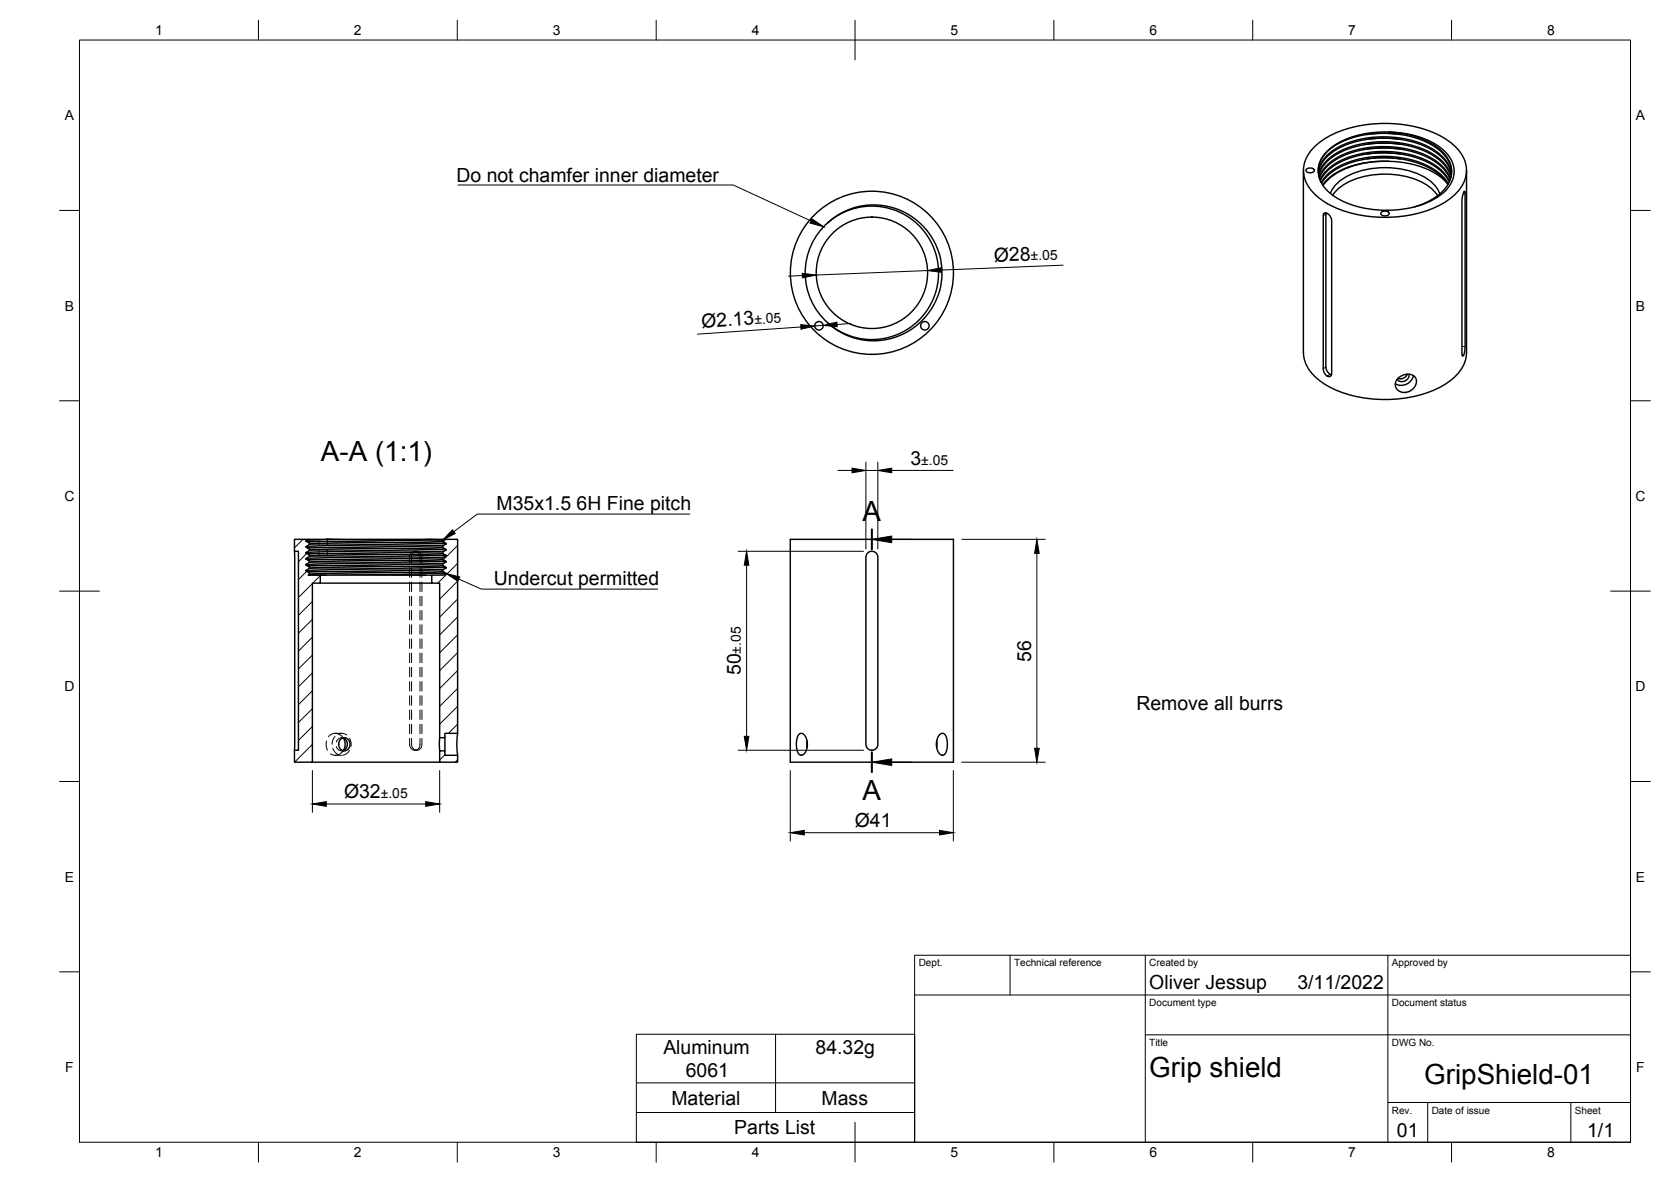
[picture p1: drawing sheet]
<svg xmlns="http://www.w3.org/2000/svg" width="420mm" height="297mm" viewBox="0 0 420 297" stroke-linecap="round" stroke-linejoin="round" font-family="sans-serif">
<!-- layer: Visible -->
<g fill="none" stroke="#000" stroke-width=".36">
<path d="M330.1 37.3a23.9 23.9 0 0 1 15.4-6.2 30 30 0 0 1 18.6 4.3 8.6 8.6 0 0 1 4.3 9.7 13.8 13.8 0 0 1-8.7 7.5 32.7 32.7 0 0 1-26-1.4 10.2 10.2 0 0 1-6-8.4 8 8 0 0 1 2.4-5.5zM343.7 33.8l3.1-.3 5.3 .3M343.7 35l3.9-.3 4.5 .3M343.7 36.2l3.1-.2 5.3 .2M343.7 37.5l3.9-.3 4.5 .3M343.7 38.7l3.9-.3 4.5 .3M343.7 39.9l3.9-.3 4.5 .3M349.2 33.2l4.6 .4 3.2 .9 2.7 1.1 2.8 1.7 2 2.2 1 2.1 .1 2.2-.8 2.4a10.8 10.8 0 0 1-6 4.8l-4 1.2-4.8 .6-4.6-.1-4.4-.9-3.6-1.4-1.6-.8-1.6-1.3-1.1-1.1-1-1.5-.4-1.2-.2-1.1M349.2 33.2l3.8 .4 3.4 .9 3.1 1.3 1.9 1.2a7 7 0 0 1 3.1 8.6l-1.2 1.8-1.9 1.8-2.6 1.6-3.2 1.2M349.2 33.2a22.9 22.9 0 0 0-14.7 4 7.1 7.1 0 0 0-3 6.2M208.1 56l3.1-2.3 4-1.6 2.4-.5 1.9-.1 3.5 .3 3.4 1.1 3.6 2 2.9 2.8 2.1 3.2a16.9 16.9 0 0 1-5 21.3l-2.6 1.6-3.3 1.3-3.2 .5h-2.5l-3.2-.5-2.3-.8-2.4-1.3-2.4-1.9 2.4 1.8 3 1.4 2.9 .8 3.3 .2 2.7-.3 2.9-.8 2.9-1.5 2.6-2 2.2-2.5 1.6-2.9 .9-2.9 .5-2.9-.2-3.6-.8-2.9-1.5-3.3-1.6-2.2-2.5-2.2-2.7-1.8-3.4-1.2-3.6-.5-3.3 .2-2.3 .6-3.1 1.3zM208.1 56a16.8 16.8 0 0 0 0 25.1"/>
<path d="M327.7 42.8v45.8M328.4 42.6l1-.4a.77 .77 0 0 1 1 .8l-1 .4a.77 .77 0 0 1-1-.8zM331.5 42.8l.2-1.7 1-1.8 1.6-1.7 2-1.4 3.2-1.4 2.8-.8 2.7-.4 3.7-.1 3.3 .3 2.7 .5 2.9 .9 3.1 1.6 1.8 1.5 1.3 1.5 .9 1.9 .3 1.6M331.5 43.3l.4-1.8 1.2-1.9 1.7-1.5 1.8-1.2 2.3-1 3.4-1 3-.4 3-.1 3.7 .3 2.9 .5 2.6 .9 2.5 1.2 2 1.4 1.6 1.8 .9 1.4 .5 1.8M331.5 43.5l.6-2 1.1-1.7 2-1.7 1.8-1.1 3-1.2 2.7-.6 2.9-.4 3.3-.1 2.9 .3 3.2 .6 2.6 .9 2.4 1.1 2.1 1.5 1.5 1.6 .9 1.5 .5 1.7M331.6 44l.5-1.7 1.4-1.9 1.6-1.3 2.6-1.5 2-.8 2.9-.7 3-.4 3-.1 3.4 .3 3.1 .6 2.5 .9 2 .9 1.9 1.2 1.4 1.3 1.2 1.6 .8 2M331.6 44.1l.6-1.5 1.3-1.8 1.6-1.4 2.4-1.4 2.5-.9 2.3-.6 2.9-.4 3.4-.2 3.4 .3 2.2 .4 2.3 .7 2.7 1.1 1.9 1.2 1.8 1.6 1.1 1.4 .8 1.9M331.7 44.6l.6-1.4 1.4-1.7 1.4-1.2 1.8-1.1 2.5-1 2.8-.8 3.1-.5 3.1-.1 3.8 .4 2.1 .4 2.6 .7 2.1 .9 2.4 1.5 1.4 1.2 1.2 1.6 .7 1.5M331.7 44.8l.6-1.2 1.5-1.9 1.9-1.4 2.3-1.3 2.4-.8 2.9-.7 2.4-.3h3.3l5.2 .7 2.9 .8 2.1 .9 1.8 1.1 1.8 1.6 1.2 1.4 .7 1.4M331.9 45.2l.9-1.5 1.1-1.2 1.6-1.2 2.1-1.2 2.2-.8 2.8-.7 3.6-.5h2.4l2.6 .2 3 .5 2.7 .7 2 .9 1.8 1.1 1.7 1.3 1.4 1.5 .7 1.3M332 45.4l1-1.6 1.2-1.2 1.9-1.4 2.1-1 2-.7 3.3-.8 5.3-.3 5.2 .6 2.6 .8 2 .8 2.2 1.3 1.6 1.2 1.3 1.5 .7 1.1M332.2 45.9l.8-1.3 1.5-1.4 1.9-1.3 1.8-.8 3.1-1 1.9-.4 5.2-.4 2.6 .2 2.9 .4 4.1 1.3 2 1 1.8 1.2 1.5 1.5 .9 1.3"/>
<path d="M332.3 46l1-1.3 1-1 1.6-1.1 1.9-1 2.5-.9 3-.7 4.8-.4 4.8 .5 3.3 .8 1.7 .6 2 1 1.9 1.3 1.2 1.1 1.1 1.5M332.9 53.6l.5-.1 .7 .4 .5 .6 .2 .8v38.7l-.1 .4-.4 .2-.5-.1-.5-.4-.6-1.2v-38.9zM333.4 53.8v38.5M333.4 53.5v.3M334.5 48.6a10.1 10.1 0 0 1 6.7-5.4 22 22 0 0 1 17.6 1.7 7.7 7.7 0 0 1 3.2 3.8M335.1 49a14.2 14.2 0 0 1 10.4-5.1 19.2 19.2 0 0 1 14.7 3.8l1.3 1.5M347.3 53.4l.9-.3a.77 .77 0 0 1 1 .8l-1 .4a.77 .77 0 0 1-.9-.9zM349.2 40.5h-2.6l-3.3 .4-4.1 1-2.2 .9-1.8 1.1-1.5 1.2-1.1 1.4M349.2 40.5l4.3 .4 4.2 1.1 3.3 1.6 1.3 .9 1.6 1.6M349.2 40.5a22.2 22.2 0 0 0-15.2 4.5l-1.3 1.6M368.1 48.2l.2-.1 .1 .4v38.8l-.2 1.5-.4 .7-.2-.5v-38.9zM368.7 42.8v45.8"/>
<path d="M327.7 88.6a10.2 10.2 0 0 0 6 8.3 32.1 32.1 0 0 0 29 0 10.2 10.2 0 0 0 6-8.3M333.4 92.2l.4 1.3 1 .7M351.5 95.2l1-.8 1.6-.4 1.1 .3 .8 .7a2.81 2.81 0 0 1-1.5 3.3 2.81 2.81 0 0 1-3.5-.9 2.08 2.08 0 0 1 .5-2.2zM353.8 94.1l-.8 .9-.9 .2-.6-.1M354.3 94a1.73 1.73 0 0 1-1 1.7 1.73 1.73 0 0 1-2-.3M355.4 94.4a3.1 3.1 0 0 1-4.5 2M74 135.5h3.5l-.6 .5 .9 .5v.4l-.9 .6 .9 .5v.4l-.9 .6 .9 .5v.4l-.9 .6 .9 .5v.4l-.9 .6 .9 .5v.4l-.9 .6 .9 .5v.4l-.3 .1h3v2h-2v45h-4.5v-3h1v-50h-1zM74 138.5v50M76.9 135.9l35.2 .7M76.9 137.4l35.2 .7M76.9 138.9l35.2 .7M77 136l35.2 .7"/>
<path d="M77 137.5l35.2 .7M77 139l35.2 .7M77.5 135.5h4.5M77.8 136.5l33.5 .7M77.8 136.9l33.5 .7M77.8 138.4l33.5 .7M77.8 138l33.5 .7M77.8 139.9l33.5 .7M77.8 139.5l33.5 .7M107.1 135.5h4.5M111.3 135.7l.3-.2h3.5v48.8h-3.2v1.1h-1.3v-38.9h-2v-2h3l.6-.3-.9-.6v-.4l.9-.5-.9-.6v-.4l.9-.5-.9-.6v-.4l.9-.5-.9-.6v-.4l.9-.5-.9-.6v-.4l.9-.5-.9-.6zM111.3 135.7l-3.8-.2h-25.5l29.3 .6"/>
<path d="M198.7 135.5h41v56h-41zM218.2 138.9l.7-.3h.9l.6 .5 .3 .8v47.3l-.5 1-.8 .3-1.2-.3-.5-1v-47.3zM76.9 143.3l35.2 .8M76.9 140.3l35.2 .8M76.9 141.8l35.2 .8M77 143.5l35.2 .7M77 140.5l35.2 .7M77 142l35.2 .7M77.8 142.9l33.5 .7M77.8 142.5l33.5 .7M77.8 144.4l4.2 .1M77.8 144l29.3 .5"/>
<path d="M77.8 141l33.5 .7M77.8 141.4l33.5 .7M80.5 146.5h28.1M80.5 144.5h28.1M78.5 191.5h32.1M85.6 185.9l.9-.5 .6 .1 .5 .4 .3 .5 .1 .9-.6 1.1-1 .3-.9-.5-.3-1.2zM86.2 185.4a1.71 1.71 0 0 1 1.1 1.6 1.71 1.71 0 0 1-1.1 1.6M86.3 185.5l.5 1.3-.1 1.1-.4 .7M110.6 188.7h1.3v1.1h3.2v1.7h-4.5zM110.6 185.4v3.3M111.9 185.4v3.3M115.1 184.3l-.2 2.2 .2 3.3"/>
<path d="M200.9 184.5a1.17 1.17 0 0 1 1.8 1l.3 1.9-.2 1.1-.6 .9a1 1 0 0 1-1.1 .3 1 1 0 0 1-.7-1l-.1-2.4 .1-.9zM202.9 186.2v1.7M235.5 186.2v1.7M236.3 184.6a1.04 1.04 0 0 1 1.2-.2 1.04 1.04 0 0 1 .5 1.1l.2 1.8-.4 1.9a1.04 1.04 0 0 1-1.1 .6 1.04 1.04 0 0 1-.9-1l-.2-.7-.1-1.4 .3-1.4z"/>
<circle cx="219.2" cy="68.6" r="20.5"/>
<circle cx="219.2" cy="68.6" r="14"/>
<circle cx="205.9" cy="81.9" r="1.07"/>
<circle cx="232.5" cy="81.9" r="1.07"/>
</g>
<!-- layer: Hidden -->
<g fill="none" stroke="#000" stroke-width=".25">
<path d="M76.9 139h.1M76.9 136h.1M76.9 137.5h.1M76.9 136l.9 .5M76.9 137.5l.9 .5M76.9 139l.9 .5M80.2 138.1v1.4h2.1v-1.4M80.2 135.5v1.4M82.3 135.5v1.4M104.3 138.5a1.38 1.38 0 0 0-1.3 1.5v1.5M104.8 138.5h-.5a1.38 1.38 0 0 1 1.3 1.5v1.5M111.3 139.1l.8 .5"/>
<path d="M111.3 136.1l.9 .5M111.3 137.6l.9 .5M112.1 136.6h.1M112.1 138.1h.1M76.9 140.5h.1M76.9 142h.1M76.9 140.5l.9 .5M76.9 142l.9 .5M77 143.5l.8 .5M103 142.7v2.4M103 146.3v2.4M103 149.8v2.4"/>
<path d="M103 153.4v2.4M103 157v2.4M103.5 141.5l.1-2.2 .5-.5 .6-.3 .7 .2 .5 .6 .2 2.2M103.5 142.7v2.4M103.5 146.3v2.4M103.5 149.8v2.4M103.5 153.4v2.4M103.5 157v2.4M105.6 142.7v2.4M105.6 146.3v2.4M105.6 149.8v2.4M105.6 153.4v2.4"/>
<path d="M105.6 157v2.4M106.1 142.7v2.4M106.1 146.3v2.4M106.1 149.8v2.4M106.1 153.4v2.4M106.1 157v2.4M111.3 143.6l.9 .5M111.3 142.1l.9 .5M111.3 140.6l.8 .5M103 160.6v2.3M103 164.1v2.4M103 167.7v2.4"/>
<path d="M103 171.3v2.4M103 174.8v2.4M103 178.4v2.4M103.5 160.6v2.3M103.5 164.1v2.4M103.5 167.7v2.4M103.5 171.3v2.4M103.5 174.8v2.4M103.5 178.4v2.4M105.6 160.6v2.3M105.6 164.1v2.4M105.6 167.7v2.4"/>
<path d="M105.6 171.3v2.4M105.6 174.8v2.4M105.6 178.4v2.4M106.1 160.6v2.3M106.1 164.1v2.4M106.1 167.7v2.4M106.1 171.3v2.4M106.1 174.8v2.4M106.1 178.4v2.4M82.1 186.2l-.1 1.1 .3 1.2M82.6 185.2l.8-.7 1.1-.2 1.1 .4 .7 .8M83.1 189.4l1.2 .4"/>
<path d="M83.7 188.1l.6 1.1 .8 .4M84.2 185.1l-.5 1-.2 .9M84.3 189.8h1.6M84.3 184.3h1.6M84.6 187.6a1.38 1.38 0 0 0 1.6 1M85.1 184.4l1.2-.1 .9 .4M85.9 185.4h.7M85.9 188.7h.7M86.2 185.4a1.42 1.42 0 0 0-1.6 1.1M86.3 188.6l-.9 .9-1.1 .3M87.9 188.6l-.8 .8-1 .4M87.9 185.5l.4 1.1-.1 1"/>
<path d="M103 185.6v1.4a1.45 1.45 0 0 0 1.8 1.5M103 182v2.4M103.5 185.6l.1 2.2 .5 .5 .6 .2 .7-.1 .5-.6 .2-2.2M103.5 182v2.4M105.6 185.6v1.4a1.4 1.4 0 0 1-1.3 1.5M105.6 182v2.4M106.1 182v2.4"/>
</g>
<!-- layer: Visible Narrow -->
<path d="M333.4 53.8l-.7 .4M367.9 48.6l.5 .1M333.4 92.3l-.7 .4M334.4 94.1l-.7 .4M367.6 87l.8 .2M367.6 89.2h.4" fill="none" stroke="#000" stroke-width=".25"/>
<!-- layer: BORDER -->
<g fill="none" stroke="#000" stroke-width=".25">
<path d="M20 10.1h390v276.9h-390zM65 5.1v5M115 5.1v5M165 5.1v5M215 5.1v10M265 5.1v5M315 5.1v5M365 5.1v5M15 52.9h5M410 52.9h5M15 100.7h5M410 100.7h5"/>
<path d="M15 148.6h10M405 148.6h10M15 196.4h5M410 196.4h5M15 244.2h5M410 244.2h5M65 287v5M115 287v5M165 287v5M215 282.1v9.9M265 287v5M315 287v5"/>
<path d="M365 287v5"/>
</g>
<!-- layer: TITLEBLOCK -->
<path d="M230 240.1h180v46.9h-180zM230 250h180M254 240.1v9.9M288 240.1v46.9M349 240.1v46.9M288 260.1h122M349 277.1h61M359 277.1v9.9M395 277.1v9.9" fill="none" stroke="#000" stroke-width=".25"/>
<!-- layer: Hatching -->
<g fill="none" stroke="#000" stroke-width=".25">
<path d="M76.2 135.5l-2.2 2.2M77.1 139.1l-2.1 2.1M112.1 135.5l-.7 .7M115 137.1l-3.6 3.6M77.1 143.6l-2.1 2.1M78.5 146.6l-3.5 3.6M78.5 151.1l-3.5 3.6M78.5 155.6l-3.5 3.5M80.5 144.7l-1.8 1.8M115 141.6l-4.9 4.9M115 146.1l-4.4 4.5M115 150.6l-4.4 4.5"/>
<path d="M115 155.1l-4.4 4.5M115 159.5l-4.4 4.5M78.5 160.1l-3.5 3.5M78.5 164.6l-3.5 3.5M78.5 169.1l-3.5 3.5M78.5 173.6l-3.5 3.5M78.5 178.1l-3.5 3.5M115 164l-4.4 4.5M115 168.5l-4.4 4.5M115 173l-4.4 4.5M115 177.5l-4.4 4.5M78.5 182.6l-3.5 3.5"/>
<path d="M78.5 187.1l-4.4 4.4M111.8 185.2l-.1 .2M111.8 189.7l-1.2 1.3M115 182l-2.2 2.3M115 191l-.5 .5"/>
</g>
<!-- layer: Section Lines -->
<path d="M219.2 133v5M219.2 189v5" fill="none" stroke="#000" stroke-width=".51"/>
<path d="M224.2 135.5h5M224.2 191.5h5" fill="none" stroke="#000" stroke-width=".25"/>
<path d="M219.2 135.5l5-.8v1.7zM219.2 191.5l5-.8v1.7z" fill="#000" stroke="#000" stroke-width=".25"/>
<!-- layer: FD_Dimensions -->
<g fill="none" stroke="#000" stroke-width=".25">
<path d="M201.7 69.2l-3.5 .2M233.2 68l-28 1.1M267.3 66.6l-30.6 1.3M201.4 82.2l-26 1.8M207 81.8l-2.1 .1M214 81.3l-3.5 .2M210.7 118.2h3.5M217.7 116.1v21.9M217.7 118.2h3M220.7 116.1v21.9M224.2 118.2h15.5M185.6 138.5h31.5"/>
<path d="M241.8 135.5h21M260.7 139.1v49M187.7 142v43M78.5 193.6v10.5M110.6 193.6v10.5M185.6 188.5h31.5M198.7 193.6v17.8M239.7 193.6v17.8M241.8 191.5h21M82 202h25M202.2 209.3h34"/>
</g>
<g fill="#000" stroke="#000" stroke-width=".25">
<path d="M201.7 68.7l3.5 .4-3.4 .7zM233.2 68l3.5-.7v1.1zM201.3 81.6l3.6 .3-3.5 .8zM207 81.8l3.4-.9 .1 1.2zM214.2 117.7l3.5 .5-3.5 .6zM220.7 118.2l3.5-.5v1.1zM260.7 135.5l.6 3.6h-1.2zM187.7 138.5l.6 3.5h-1.2zM187.1 185h1.2l-.6 3.5zM260.1 188.1h1.2l-.6 3.4zM78.5 202l3.5-.5v1.1zM107 201.5l3.6 .5-3.6 .6z"/>
<path d="M198.7 209.3l3.5-.6v1.1zM236.2 208.7l3.5 .6-3.5 .5z"/>
</g>
<!-- layer: Hole Notes -->
<path d="M204.2 55l2.9 2-3.4-.9zM113.7 133.1l.7 1-3.1 1.6zM112.1 144.1l3.5 .9-.5 1.1z" fill="#000" stroke="#000" stroke-width=".25"/>
<path d="M115.1 46.5h69.3l19.5 9M173.5 129.2h-53.5l-5.9 4.4M115.4 145.5l5.7 2.5h44.3" fill="none" stroke="#000" stroke-width=".25"/>
<!-- layer: Custom Tables -->
<path d="M160 259.9h70v27.1h-70zM195 259.9v19.7M160 279.6h70M160 272.1h70" fill="none" stroke="#000" stroke-width=".25"/>
<g font-size="7">
<text x="80.7" y="115.8">A-A (1:1)</text>
<text x="216.9" y="131">A</text>
<text x="216.9" y="201">A</text>
<text x="289" y="270.6">Grip shield</text>
<text x="358.1" y="272.3">GripShield-01</text>
</g>
<g font-size="4.9">
<text x="114.8" y="45.8">Do not chamfer inner diameter</text>
<text x="250" y="65.8" transform="rotate(-2 250 65.8)">Ø28</text>
<text x="176.5" y="82.4" transform="rotate(-4 176.5 82.4)">Ø2.13</text>
<text x="228.9" y="116.8">3</text>
<text x="124.9" y="128.2">M35x1.5</text>
<text x="145" y="128.2">6H Fine pitch</text>
<text x="124.2" y="147.1">Undercut permitted</text>
<text x="259.2" y="166.3" transform="rotate(-90 259.2 166.3)">56</text>
<text x="186.3" y="169.7" transform="rotate(-90 186.3 169.7)">50</text>
<text x="285.7" y="178.4">Remove all burrs</text>
<text x="86.5" y="200.5">Ø32</text>
<text x="214.9" y="207.7">Ø41</text>
<text x="289" y="248.5">Oliver Jessup</text>
<text x="326.2" y="248.5">3/11/2022</text>
<text x="166.8" y="264.8">Aluminum</text>
<text x="205.1" y="264.8">84.32g</text>
<text x="172.4" y="270.7">6061</text>
<text x="168.8" y="277.6">Material</text>
<text x="206.6" y="277.6">Mass</text>
<text x="184.6" y="285">Parts List</text>
<text x="351.3" y="285.7">01</text>
<text x="399.1" y="285.7">1/1</text>
</g>
<g font-size="3.5">
<text x="39" y="8.8">1</text>
<text x="89" y="8.8">2</text>
<text x="139" y="8.8">3</text>
<text x="189" y="8.8">4</text>
<text x="239" y="8.8">5</text>
<text x="289" y="8.8">6</text>
<text x="339" y="8.8">7</text>
<text x="389" y="8.8">8</text>
<text x="16.3" y="30.2">A</text>
<text x="411.3" y="30.2">A</text>
<text x="259.2" y="65.4" transform="rotate(-2 259.2 65.4)">±.05</text>
<text x="16.3" y="78">B</text>
<text x="189.8" y="81.4" transform="rotate(-4 189.8 81.4)">±.05</text>
<text x="411.3" y="78">B</text>
<text x="231.6" y="116.8">±.05</text>
<text x="16.2" y="125.9">C</text>
<text x="411.2" y="125.9">C</text>
<text x="186.3" y="164.2" transform="rotate(-90 186.3 164.2)">±.05</text>
<text x="16.2" y="173.7">D</text>
<text x="411.2" y="173.7">D</text>
<text x="95.8" y="200.5">±.05</text>
<text x="16.3" y="221.6">E</text>
<text x="411.3" y="221.6">E</text>
<text x="16.4" y="269.4">F</text>
<text x="411.4" y="269.4">F</text>
<text x="39" y="290.8">1</text>
<text x="89" y="290.8">2</text>
<text x="139" y="290.8">3</text>
<text x="189" y="290.8">4</text>
<text x="239" y="290.8">5</text>
<text x="289" y="290.8">6</text>
<text x="339" y="290.8">7</text>
<text x="389" y="290.8">8</text>
</g>
<g font-size="2.5">
<text x="231" y="242.9">Dept.</text>
<text x="255" y="242.9">Technical reference</text>
<text x="289" y="242.9">Created by</text>
<text x="350" y="242.9">Approved by</text>
<text x="289" y="252.8">Document type</text>
<text x="350" y="252.8">Document status</text>
<text x="289" y="262.9">Title</text>
<text x="350" y="262.9">DWG No.</text>
<text x="350" y="279.9">Rev.</text>
<text x="360" y="279.9">Date of issue</text>
<text x="396" y="279.9">Sheet</text>
</g>
</svg>
